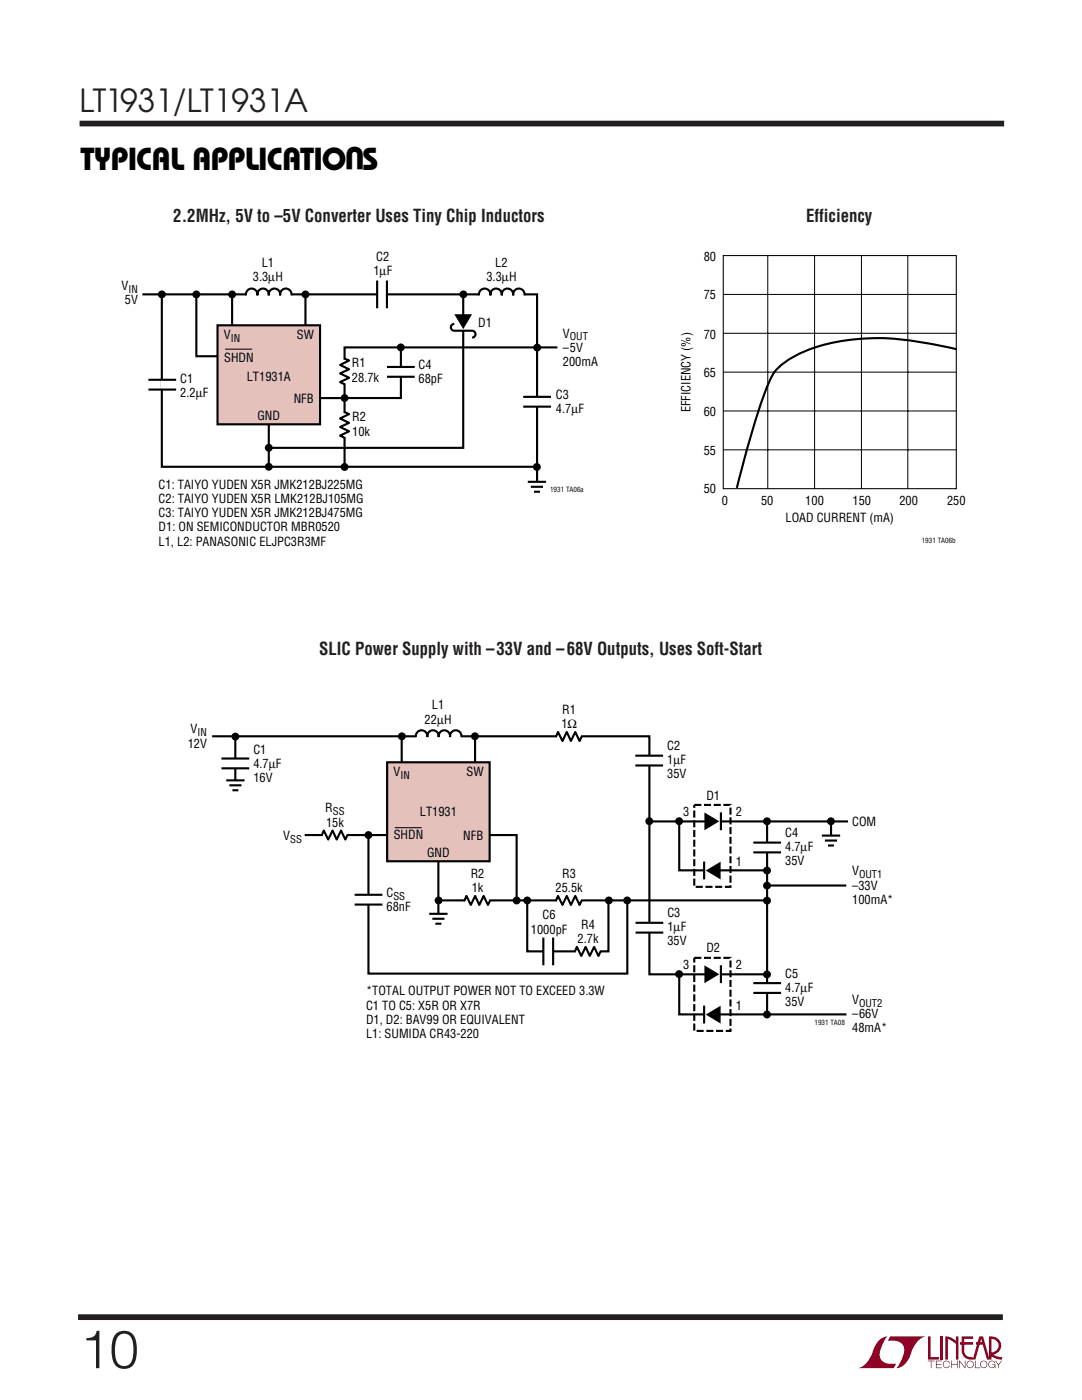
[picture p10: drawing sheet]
<svg xmlns="http://www.w3.org/2000/svg" width="216mm" height="279mm" viewBox="0 0 216 279" stroke-linecap="round" stroke-linejoin="round" font-family="sans-serif">
<path d="M15.9 24.7h184.5M15.6 262.9h184.5" fill="none" stroke="#231f20" stroke-width="1.1" stroke-linecap="butt"/>
<g fill="#900126">
<path d="M185.2 266.7h.5v4.1h1.6v.5h-2.1z"/>
<path d="M175.6 267.3l.5-.3 1-.3a5.2 5.2 0 0 0-1.5 4.2 2.65 2.65 0 0 0 3.2 1.3l-.5 .8h-7.1a5 5 0 0 0 3.1-3.8l.4-.8z"/>
<path d="M177.6 266.7h7.2a5 5 0 0 0-3.2 3.9 3.3 3.3 0 0 1-2.8 2.4 5.2 5.2 0 0 0 1.6-4.2 2.65 2.65 0 0 0-3.2-1.2z"/>
<path d="M187.7 266.7h.5v4.6h-.5z"/>
<path d="M188.6 266.7l1.1 .2 1 .7v-.9h.6v4.6h-.6v-3.1l-1.6-1v4.1h-.5z"/>
<path d="M185.1 271.6h1.4v.1h-.6v1.3h-.2v-1.3h-.6z"/>
<path d="M186.8 271.6h1.1v.1h-1v.5h.9v.1h-.9v.6h1v.1h-1.1z"/>
<path d="M189.8 271.6h.1v.6h1.1v-.6h.1v1.4h-.1v-.7h-1.1v.7h-.1z"/>
<path d="M191.4 271.6h.1l1 1.2v-1.2h.2v1.4h-.2l-1-1.3v1.3h-.1z"/>
<path d="M194.5 271.6h.2v1.3h.9v.1h-1.1z"/>
<path d="M198.5 271.6h.2l.5 .7 .6-.7h.1l-.6 .8v.6h-.1v-.6z"/>
<path d="M191.9 266.7h2.3v.5h-1.8v.7h1.8v.5h-1.8v1.2a1.35 1.35 0 0 0 1.7 1.2v.5l1.3-4.6h.8l1.1 4.2v-4.2a1.88 1.88 0 0 1 2.4 1.4 1.88 1.88 0 0 1-1.5 2.3l.8 .3 .9 .1v.5h-.4a3.4 3.4 0 0 1-1.8-.7v-.7a1.37 1.37 0 0 0 1.5-1.2 1.37 1.37 0 0 0-1.4-1.5v4.1h-.9l-.8-2.9h-1.4v-.5h1.3l-.2-.7-1.2 4.1a2.1 2.1 0 0 1-2.7-1.3v-1.6h-.4v-.5h.4z"/>
<path d="M193.1 271.8a.74 .74 0 0 1 1.1 .1 .74 .74 0 0 1-.4 1.1 .74 .74 0 0 1-.9-.7h.1a.6 .6 0 0 0 .8 .5 .6 .6 0 0 0 .2-1 .6 .6 0 0 0-1 .3v.2h-.1z"/>
<path d="M195.8 271.8a.74 .74 0 0 1 1.1 .1 .74 .74 0 0 1-.4 1.1 .74 .74 0 0 1-.9-.7h.1a.6 .6 0 0 0 .8 .5 .6 .6 0 0 0 .2-1 .6 .6 0 0 0-1 .3v.2h-.1z"/>
<path d="M197.4 271.8a.73 .73 0 0 1 1.2 .2h-.1a.6 .6 0 0 0-1-.2 .6 .6 0 0 0 .1 1 .6 .6 0 0 0 .9-.4h-.5v-.1h.6v.7h-.1v-.3a.74 .74 0 0 1-1.1 .2 .74 .74 0 0 1 0-1.1z"/>
<path d="M188.3 271.8a.73 .73 0 0 1 1.3 .3h-.2a.6 .6 0 0 0-.9-.3 .6 .6 0 0 0 0 1 .6 .6 0 0 0 .9-.3h.1a.74 .74 0 0 1-1 .4 .74 .74 0 0 1-.2-1.1z"/>
</g>
<path d="M28.4 58.7h78.8v38.7M32.3 58.9v34.3h74.8M39.2 59v12.1h4.7M46.3 58.7v6.8M49.1 58.9a1.16 1.16 0 0 1 1.1-1.3 1.16 1.16 0 0 1 1.2 1.3 1.15 1.15 0 0 1 1.1-1.3 1.15 1.15 0 0 1 1.1 1.3 1.15 1.15 0 0 1 1.2-1.3 1.15 1.15 0 0 1 1.1 1.3 1.16 1.16 0 0 1 1.1-1.3 1.16 1.16 0 0 1 1.2 1.3M61 58.7v6.2M62.8 79.4h6.4M68.6 71.5l1.1 .4-1.8 .9 1.8 .9-1.8 .8 1.8 .9-1.8 .9 .9 .4M80 69.4v10h-10.6M111.2 69.3h-42.4v23.6M53.6 84.5v8.1M68.6 82.2l1.1 .4-1.8 .9 1.8 .9-1.8 .8 1.8 .9-1.8 .8 .9 .5" fill="none" stroke="#000" stroke-width=".42"/>
<path d="M49.2 58.8h8.9M68.8 71.7v4.8M68.8 82.4v4.8" fill="none" stroke="#fff" stroke-width=".71" stroke-linecap="butt"/>
<g fill="#000">
<circle cx="32.3" cy="58.8" r=".79"/>
<circle cx="39.2" cy="58.8" r=".79"/>
<circle cx="46.3" cy="58.8" r=".79"/>
<circle cx="61" cy="58.8" r=".79"/>
<circle cx="92.5" cy="58.8" r=".79"/>
<circle cx="68.8" cy="79.4" r=".79"/>
<circle cx="80" cy="69.3" r=".79"/>
<circle cx="107.2" cy="69.4" r=".79"/>
<circle cx="53.6" cy="93.2" r=".79"/>
<circle cx="53.6" cy="89.4" r=".79"/>
<circle cx="68.8" cy="93.2" r=".79"/>
<circle cx="107.1" cy="93.2" r=".79"/>
</g>
<path d="M43.4 64.9h20.5v19.8h-20.5z" fill="#e5c1bc"/>
<g fill="none" stroke="#000" stroke-width=".42">
<path d="M75.3 56v5.5M77.2 56v5.5M92.4 58.7v30.7h-38.8M95.6 58.9a1.16 1.16 0 0 1 1.1-1.3 1.16 1.16 0 0 1 1.1 1.3 1.15 1.15 0 0 1 1.2-1.3 1.15 1.15 0 0 1 1.1 1.3 1.15 1.15 0 0 1 1.2-1.3 1.15 1.15 0 0 1 1.1 1.3 1.16 1.16 0 0 1 1.1-1.3 1.16 1.16 0 0 1 1.2 1.3M29.6 77.7h5.6M29.6 75.8h5.6M43.4 64.9h20.5v19.8h-20.5zM77.2 75.2h5.6M77.2 73.2h5.6M90.7 64.6a.69 .69 0 0 0-.7 .7 .69 .69 0 0 0 .6 .7h3.6a.69 .69 0 0 1 .7 .7 .69 .69 0 0 1-.7 .7M104.4 79.2h5.5M190.8 69.7l-1.9-.5a59.4 59.4 0 0 0-18.2-1.5 27.6 27.6 0 0 0-14.6 5 7.8 7.8 0 0 0-2.7 3.6 172.3 172.3 0 0 0-6.4 21.1"/>
<path d="M104.4 81.2h5.5M105.3 96.2h3.7M105.9 97.1h2.4M106.5 98.1h1.2M42.3 146.9h87.3v47.6h23.4M47 147.6v9.3M80.2 147v5.7M94.8 146.9v5.2M60.8 166.7h42.3v12.9M87.5 171.8v11.3M121.4 179.7v10.2h-16.2v-10.2M129.6 163.9h39.6"/>
<path d="M153.1 164.1v38.3M165.8 163.9v3.3M135.5 194.4v8h33.4"/>
</g>
<path d="M75.3 58.8h1.9M95.6 58.8h9M32.4 75.8v1.9M80 73.2v2M92.4 63.8v2.2M107.2 79.2v1.9" fill="none" stroke="#fff" stroke-width=".71" stroke-linecap="butt"/>
<path d="M144.3 58.8h46.5M153.2 51v46.6M162.5 51v46.6M171.9 51v46.6M181.1 51v46.6M44.9 69.7h5.4M144.3 74.3h46.5M144.3 66.5h46.5M144.3 89.8h46.5M144.3 82h46.5" fill="none" stroke="#000" stroke-width=".2"/>
<path d="M107.1 96.2v2.2" fill="none" stroke="#fff" stroke-width=".97" stroke-linecap="butt"/>
<path d="M90.7 62.7h3.5l-1.8 3z" fill="#000"/>
<path d="M144.3 51h46.5v46.5h-46.5z" fill="none" stroke="#000" stroke-width=".21"/>
<path d="M77.2 152.1h20.5v19.8h-20.5z" fill="#e5c1bc"/>
<g fill="none" stroke="#000" stroke-width=".42">
<path d="M44.2 153.3h5.5M44.2 151.4h5.5M45.1 155.7h3.7M45.8 156.7h2.4M46.4 157.7h1.2M77.2 152.1h20.5v19.8h-20.5zM83 147.1a1.16 1.16 0 0 1 1.1-1.4 1.16 1.16 0 0 1 1.2 1.4 1.15 1.15 0 0 1 1.1-1.4 1.15 1.15 0 0 1 1.1 1.4 1.15 1.15 0 0 1 1.2-1.4 1.15 1.15 0 0 1 1.1 1.4 1.16 1.16 0 0 1 1.1-1.4 1.16 1.16 0 0 1 1.2 1.4M116.1 146.9l-.5 1-.8-1.8-.9 1.8-.8-1.8-.9 1.8-.9-1.8-.4 1M126.8 152.8h5.5M126.8 150.8h5.5M69.4 166.6l-.5 1-.9-1.9-.8 1.9-.8-1.9-.9 1.9-.9-1.9-.4 1.1M70.8 178.6h5.5"/>
<path d="M73.5 166.7v27.6h51.7v-14.7M87.4 179.7h65.5M97.8 179.6l-.4 1-.9-1.8-.9 1.8-.8-1.8-.9 1.8-.8-1.8-.5 1M116.1 179.6l-.5 1-.8-1.8-.9 1.8-.8-1.8-.9 1.8-.9-1.8-.4 1M135.5 163.9v9.8h17.5M140.5 171.9v3.6M143.9 162.1v3.6M150.3 170.1h5.6M150.3 168.2h5.6M153.2 176.7h15.7M164 166.8h3.6M164.6 167.7h2.4"/>
<path d="M165.2 168.7h1.2M70.8 180.5h5.5M85.7 182.4h3.6M86.3 183.4h2.4M86.9 184.3h1.2M108.4 187.1v5.5M110.4 187.1v5.5M119.9 189.8l-.5 1-.9-1.8-.8 1.8-.8-1.8-.9 1.8-.9-1.8-.4 1M126.8 186.1h5.6M126.8 184.2h5.6M143.9 192.6v3.6M150.3 198.2h5.6"/>
<path d="M150.3 196.2h5.6M140.5 200.7v3.6"/>
</g>
<path d="M78.8 165.2h5.4" fill="none" stroke="#000" stroke-width=".2"/>
<path d="M47 155.8v2.2M165.8 166.8v2.2M87.5 182.4v2.2" fill="none" stroke="#fff" stroke-width=".97" stroke-linecap="butt"/>
<g fill="none" stroke="#fff" stroke-width=".71" stroke-linecap="butt">
<path d="M47 151.4v1.9M83.1 146.9h8.9M111.1 147h4.8M129.5 150.8v1.9M64.4 166.6h4.8M73.5 178.6v1.9M92.8 179.7h4.9M111.1 179.7h4.8M140.5 173.7h2.2M141.6 163.9h2.2M153.1 168.2v1.9M108.4 189.9h2"/>
<path d="M114.9 189.9h4.8M129.6 184.2v1.9M141.6 194.4h2.2M153.1 196.2v1.9M140.5 202.5h2.2"/>
</g>
<g fill="#000">
<path d="M140.8 173.7l3-1.7v3.5zM140.6 162.1l2.9 1.8-2.9 1.8zM140.6 192.7l2.9 1.7-2.9 1.8zM140.8 202.5l3-1.8v3.6z"/>
<circle cx="47" cy="147" r=".79"/>
<circle cx="80.2" cy="146.9" r=".79"/>
<circle cx="94.8" cy="146.9" r=".79"/>
<circle cx="73.5" cy="166.7" r=".79"/>
<circle cx="87.5" cy="179.7" r=".79"/>
<circle cx="103.1" cy="179.7" r=".79"/>
<circle cx="105.2" cy="179.7" r=".79"/>
<circle cx="121.5" cy="179.7" r=".79"/>
<circle cx="125.1" cy="179.7" r=".79"/>
<circle cx="129.6" cy="163.9" r=".79"/>
<circle cx="135.5" cy="163.9" r=".79"/>
<circle cx="153" cy="179.7" r=".79"/>
<circle cx="153" cy="173.7" r=".79"/>
<circle cx="153" cy="176.7" r=".79"/>
<circle cx="153" cy="163.9" r=".79"/>
<circle cx="165.8" cy="163.9" r=".79"/>
<circle cx="135.5" cy="194.4" r=".79"/>
<circle cx="153" cy="194.5" r=".79"/>
<circle cx="153" cy="202.5" r=".79"/>
</g>
<path d="M138.5 160.6h7.3v16.4h-7.3zM138.5 191.2h7.3v14.5h-7.3z" fill="none" stroke="#000" stroke-width=".42" stroke-dasharray="1.4 .5" stroke-linecap="butt"/>
<text font-size="10.6" fill="#231f20" x="16" y="273">10</text>
<g font-size="6.4">
<text x="72.7" y="29.4" transform="rotate(-180 72.7 29.4)">U</text>
<text x="16" y="33.9">TYPICAL APPLICATIO S</text>
</g>
<text font-size="6.3" fill="#231f20" x="15.9" y="22.3">LT1931/LT1931A</text>
<g font-size="3.5" fill="#231f20">
<text x="34.6" y="44.2">2.2MHz, 5V to –5V Converter Uses Tiny Chip Inductors</text>
<text x="160.9" y="44.2">Efficiency</text>
<text x="63.7" y="130.6">SLIC Power Supply with –33V and –68V Outputs, Uses Soft-Start</text>
</g>
<g font-size="2.5">
<text x="52.2" y="53.3">L1</text>
<text x="75.1" y="52">C2</text>
<text x="98.8" y="53.3">L2</text>
<text x="140.4" y="52">80</text>
<text x="24.3" y="57.9">V</text>
<text x="50.4" y="56.1">3.3µH</text>
<text x="74.5" y="54.9">1µF</text>
<text x="97.1" y="56.1">3.3µH</text>
<text x="140.4" y="59.6">75</text>
<text x="24.9" y="60.7">5V</text>
<text x="95.4" y="65.3">D1</text>
<text x="44.7" y="67.7">V</text>
<text x="59.2" y="67.7">SW</text>
<text x="112.3" y="70.2">–5V</text>
<text x="112.3" y="67.4">V</text>
<text x="140.4" y="67.7">70</text>
<text x="36" y="76.5">C1</text>
<text x="44.7" y="72.2">SHDN</text>
<text x="49.2" y="76">LT1931A</text>
<text x="70.2" y="73.3">R1</text>
<text x="70.2" y="76.1">28.7k</text>
<text x="83.5" y="73.7">C4</text>
<text x="83.5" y="76.5">68pF</text>
<text x="112.3" y="73">200mA</text>
<text x="140.4" y="75.1">65</text>
<text x="36" y="79.3">2.2µF</text>
<text x="51.4" y="83.8">GND</text>
<text x="58.6" y="80.4">NFB</text>
<text x="110.9" y="79.6">C3</text>
<text x="110.9" y="82.4">4.7µF</text>
<text x="137.8" y="82.3" transform="rotate(-90 137.8 82.3)">EFFICIENCY (%)</text>
<text x="140.4" y="83.1">60</text>
<text x="70.3" y="84.1">R2</text>
<text x="70.3" y="86.9">10k</text>
<text x="140.4" y="90.8">55</text>
<text x="31.6" y="97.6">C1: TAIYO YUDEN X5R JMK212BJ225MG</text>
<text x="31.6" y="100.4">C2: TAIYO YUDEN X5R LMK212BJ105MG</text>
<text x="140.4" y="98.4">50</text>
<text x="144" y="100.8">0</text>
<text x="151.9" y="100.8">50</text>
<text x="160.7" y="100.8">100</text>
<text x="170.1" y="100.8">150</text>
<text x="179.5" y="100.8">200</text>
<text x="189" y="100.8">250</text>
<text x="31.6" y="103.2">C3: TAIYO YUDEN X5R JMK212BJ475MG</text>
<text x="31.6" y="106.1">D1: ON SEMICONDUCTOR MBR0520</text>
<text x="156.7" y="104.3">LOAD CURRENT (mA)</text>
<text x="31.6" y="108.9">L1, L2: PANASONIC ELJPC3R3MF</text>
<text x="86.2" y="141.6">L1</text>
<text x="112.2" y="142.5">R1</text>
<text x="37.5" y="149.2">12V</text>
<text x="38" y="146.4">V</text>
<text x="84.7" y="144.4">22µH</text>
<text x="112" y="145.3">1Ω</text>
<text x="133.1" y="149.7">C2</text>
<text x="50.6" y="150.4">C1</text>
<text x="50.6" y="153.3">4.7µF</text>
<text x="78.5" y="154.9">V</text>
<text x="93.1" y="154.9">SW</text>
<text x="133.1" y="152.5">1µF</text>
<text x="133.1" y="155.3">35V</text>
<text x="50.6" y="156.1">16V</text>
<text x="141" y="159.6">D1</text>
<text x="56.5" y="167.6">V</text>
<text x="64.9" y="162.1">R</text>
<text x="65.1" y="165">15k</text>
<text x="78.6" y="167.5">SHDN</text>
<text x="83.8" y="162.8">LT1931</text>
<text x="92.4" y="167.6">NFB</text>
<text x="136.3" y="162.9">3</text>
<text x="146.8" y="162.9">2</text>
<text x="156.7" y="167">C4</text>
<text x="170" y="164.7">COM</text>
<text x="85.2" y="171">GND</text>
<text x="146.8" y="172.8">1</text>
<text x="156.7" y="169.9">4.7µF</text>
<text x="156.7" y="172.7">35V</text>
<text x="77.1" y="179">C</text>
<text x="93.9" y="175.2">R2</text>
<text x="94.1" y="178">1k</text>
<text x="110.9" y="178">25.5k</text>
<text x="112.2" y="175.2">R3</text>
<text x="170" y="174.7">V</text>
<text x="170" y="177.5">–33V</text>
<text x="77.1" y="181.9">68nF</text>
<text x="108.3" y="183.5">C6</text>
<text x="116" y="185.4">R4</text>
<text x="133.2" y="183">C3</text>
<text x="133.2" y="185.9">1µF</text>
<text x="170" y="180.4">100mA*</text>
<text x="105.9" y="186.3">1000pF</text>
<text x="115.2" y="188.2">2.7k</text>
<text x="133.2" y="188.7">35V</text>
<text x="141" y="190.1">D2</text>
<text x="136.3" y="193.4">3</text>
<text x="146.8" y="193.4">2</text>
<text x="156.7" y="195.1">C5</text>
<text x="156.7" y="197.9">4.7µF</text>
<text x="73" y="198.7">*TOTAL OUTPUT POWER NOT TO EXCEED 3.3W</text>
<text x="73" y="201.5">C1 TO C5: X5R OR X7R</text>
<text x="146.8" y="201.6">1</text>
<text x="156.7" y="200.7">35V</text>
<text x="170" y="200.4">V</text>
<text x="170" y="203.2">–66V</text>
<text x="73" y="204.3">D1, D2: BAV99 OR EQUIVALENT</text>
<text x="73" y="207.1">L1: SUMIDA CR43-220</text>
<text x="170" y="206">48mA*</text>
</g>
<g font-size="2.1">
<text x="25.6" y="58.4">IN</text>
<text x="46.1" y="68.2">IN</text>
<text x="113.7" y="67.9">OUT</text>
<text x="39.4" y="146.9">IN</text>
<text x="79.9" y="155.4">IN</text>
<text x="66.4" y="162.7">SS</text>
<text x="57.9" y="168.2">SS</text>
<text x="78.5" y="179.6">SS</text>
<text x="171.4" y="175.2">OUT1</text>
<text x="171.4" y="200.9">OUT2</text>
</g>
<g font-size="1.4">
<text x="109.8" y="98.2">1931 TA06a</text>
<text x="183.9" y="108.3">1931 TA06b</text>
<text x="162.5" y="204.5">1931 TA08</text>
</g>
</svg>
